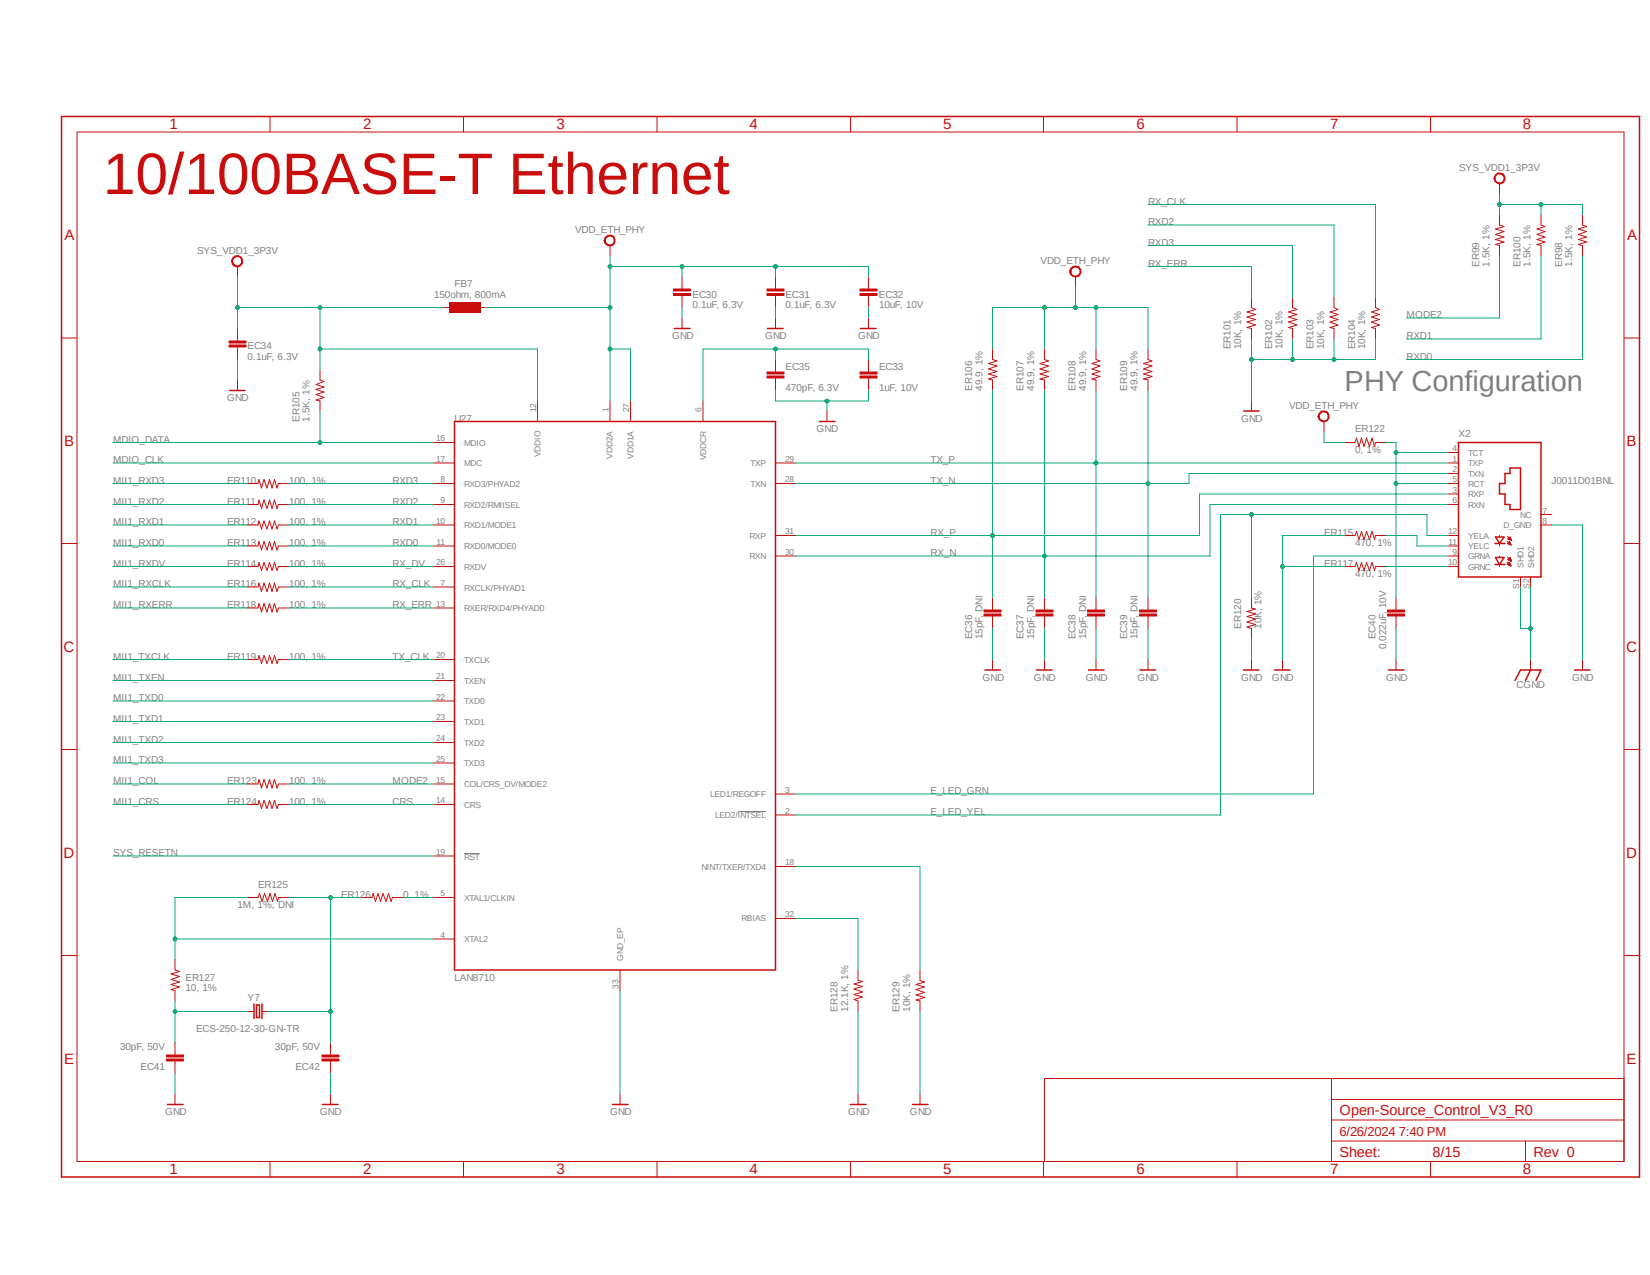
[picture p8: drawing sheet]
<svg xmlns="http://www.w3.org/2000/svg" width="279mm" height="216mm" viewBox="0 0 279 216" stroke-linecap="round" stroke-linejoin="round" font-family="sans-serif">
<path d="M63.5 8.4l164.9 207.5M224.3 8.4l-164.8 207.5" fill="none" stroke="#fff" stroke-width=".17"/>
<path d="M125 137.4h4.7M78.6 144.5h2.6" fill="none" stroke="#808080" stroke-width=".17"/>
<g fill="none" stroke="#c90d0c" stroke-width=".17">
<path d="M45.7 19.7v2.7M78.5 19.7v2.7M111.3 19.7v2.7M144 19.7v2.7M176.7 19.7v2.7M209.5 19.7v2.7M242.2 19.7v2.7M13 22.4h262v174.3h-262zM10.4 57.2h2.6M275 57.2h2.6M73.5 74.9h3.5M73.5 78.4h3.5"/>
<path d="M91 67.9v3.5M103.3 67.9v3.5M106.8 67.9v3.5M119 67.9v3.5M131.3 78.4h3.5M10.4 92h2.6M73.5 81.9h3.5M73.5 85.4h3.5M73.5 88.9h3.5M73.5 92.5h3.5M73.5 95.9h3.5M73.5 99.4h3.5"/>
<path d="M131.3 81.9h3.5M131.3 90.7h3.5M131.3 94.1h3.5M275 92h2.6M73.5 103h3.5M73.5 111.7h3.5M73.5 115.2h3.5M73.5 118.7h3.5M10.4 126.9h2.6M73.5 122.2h3.5M73.5 125.7h3.5M73.5 129.2h3.5"/>
<path d="M73.5 132.8h3.5M73.5 136.2h3.5M131.3 134.5h3.5M131.3 138h3.5M275 126.9h2.6M73.5 144.9h3.5M73.5 152h3.5M73.5 159h3.5M131.3 146.7h3.5M131.3 155.5h3.5M10.4 161.8h2.6M105 164.3v3.4"/>
<path d="M275 161.8h2.6M45.7 196.7v2.6M78.5 196.7v2.6M111.3 196.7v2.6M144 196.7v2.6M176.7 196.7v2.6M209.5 196.7v2.6M225.5 193.2h49.5M225.5 182.6v14.1M225.5 189.7h49.5M225.5 186.2h49.5M242.2 196.7v2.6"/>
<path d="M258.3 193.2v3.5M275 182.6h-98.1v14.1"/>
</g>
<path d="M10.4 19.7h267.2v179.6h-267.2zM77 71.4h54.3v92.9h-54.3z" fill="none" stroke="#c90d0c" stroke-width=".25"/>
<path d="M39.4 43.7l.4-.4h.5l.5 .2 .3 .4v.6l-.3 .5-.5 .2-.5-.1-.4-.3-.2-.6h.2a.86 .86 0 0 1 1.3-.6 .83 .83 0 0 1 .1 1 .83 .83 0 0 1-.9 .4l-.4-.4-.1-.4h-.2z" fill-rule="evenodd" fill="#c90d0c"/>
<path d="M38.8 57.7h2.9v.4h-2.9zM38.8 58.4h2.9v.4h-2.9zM39.4 43.7l.4-.4h.5l.5 .2 .3 .4v.6l-.3 .5-.5 .2-.5-.1-.4-.3-.2-.6h.2a.86 .86 0 0 1 1.3-.6 .83 .83 0 0 1 .1 1 .83 .83 0 0 1-.9 .4l-.4-.4-.1-.4h-.2zM40.2 45.1v1.7M40.2 55.6v2.1M40.2 58.8v2.1M40.2 64.3v1.8M54.2 62.7v1.6l.7 .3-1.4 .5 1.4 .4-1.4 .5 1.4 .4-1.4 .4 1.4 .5-1.4 .4 .7 .2v1.7" fill="none" stroke="#c90d0c" stroke-width=".17"/>
<path d="M38.8 57.9h2.9M38.8 58.6h2.9" fill="none" stroke="#c90d0c" stroke-width=".34"/>
<path d="M38.9 66.1h2.6" fill="none" stroke="#c90d0c" stroke-width=".25"/>
<path d="M76.1 51.2h5.3v1.7h-5.3z" fill-rule="evenodd" fill="#c90d0c"/>
<path d="M75.2 52.1h1.8M76.1 51.2h5.3v1.7h-5.3zM80.5 52.1h1.7" fill="none" stroke="#c90d0c" stroke-width=".17"/>
<path d="M102.4 40.2a.94 .94 0 0 1 1.2-.3 .94 .94 0 0 1 .5 1.1 .95 .95 0 0 1-1 .7 .95 .95 0 0 1-.8-1h.1a.8 .8 0 0 1 .7-.7 .8 .8 0 0 1 .9 .5v.5a.76 .76 0 0 1-.7 .5 .76 .76 0 0 1-.7-.4l-.2-.4h-.1z" fill-rule="evenodd" fill="#c90d0c"/>
<g fill="none" stroke="#c90d0c" stroke-width=".17">
<path d="M102.4 40.2a.94 .94 0 0 1 1.2-.3 .94 .94 0 0 1 .5 1.1 .95 .95 0 0 1-1 .7 .95 .95 0 0 1-.8-1h.1a.8 .8 0 0 1 .7-.7 .8 .8 0 0 1 .9 .5v.5a.76 .76 0 0 1-.7 .5 .76 .76 0 0 1-.7-.4l-.2-.4h-.1zM103.3 41.6v1.7M168.1 59.1v1.8l.7 .2-1.4 .5 1.4 .4-1.4 .5 1.4 .4-1.4 .4 1.4 .5-1.4 .4 .7 .1v1.8M176.9 59.1v1.8l.6 .2-1.4 .5 1.4 .4-1.4 .5 1.4 .4-1.4 .4 1.4 .5-1.4 .4 .8 .1v1.8M185.6 59.1v1.8l.7 .2-1.4 .5 1.4 .4-1.4 .5 1.4 .4-1.4 .4 1.4 .5-1.4 .4 .7 .1v1.8M194.4 59.1v1.8l.7 .2-1.5 .5 1.5 .4-1.5 .5 1.5 .4-1.5 .4 1.5 .5-1.5 .4 .8 .1v1.8M129.9 63h2.9v.3h-2.9zM129.9 63.7h2.9v.3h-2.9zM131.3 60.9v2.1M131.3 64v2.1M41.9 81.9h1.8l.2-.7 .4 1.4 .4-1.4 .5 1.4 .4-1.4 .5 1.4 .4-1.4 .4 1.4 .3-.7h1.7M41.9 85.4h1.8l.2-.7 .4 1.4 .4-1.4 .5 1.4 .4-1.4 .5 1.4 .4-1.4 .4 1.4 .3-.7h1.7"/>
<path d="M41.9 88.9h1.8l.2-.7 .4 1.4 .4-1.4 .5 1.4 .4-1.4 .5 1.4 .4-1.4 .4 1.4 .3-.7h1.7M41.9 92.5h1.8l.2-.8 .4 1.4 .4-1.4 .5 1.4 .4-1.4 .5 1.4 .4-1.4 .4 1.4 .3-.6h1.7M41.9 95.9h1.8l.2-.7 .4 1.4 .4-1.4 .5 1.4 .4-1.4 .5 1.4 .4-1.4 .4 1.4 .3-.7h1.7M41.9 99.4h1.8l.2-.7 .4 1.5 .4-1.5 .5 1.5 .4-1.5 .5 1.5 .4-1.5 .4 1.5 .3-.8h1.7M41.9 103h1.8l.2-.8 .4 1.4 .4-1.4 .5 1.4 .4-1.4 .5 1.4 .4-1.4 .4 1.4 .3-.6h1.7M41.9 111.7h1.8l.2-.7 .4 1.4 .4-1.4 .5 1.4 .4-1.4 .5 1.4 .4-1.4 .4 1.4 .3-.7h1.7M166.6 103.3h2.9v.3h-2.9zM166.6 104h2.9v.3h-2.9zM168.1 101.2v2.1M168.1 104.3v2.1M168.1 111.7v1.8M175.4 103.3h2.9v.3h-2.9z"/>
<path d="M175.4 104h2.9v.3h-2.9zM176.9 101.2v2.1M176.9 104.3v2.1M176.9 111.7v1.8M184.1 103.3h2.9v.3h-2.9zM184.1 104h2.9v.3h-2.9zM185.6 101.2v2.1M185.6 104.3v2.1M185.6 111.7v1.8M193 103.3h2.8v.3h-2.8zM193 104h2.8v.3h-2.8zM194.4 101.2v2.1"/>
<path d="M194.4 104.3v2.1M194.4 111.7v1.8M41.9 136.2h1.8l.2-.6 .4 1.3 .4-1.3 .5 1.3 .4-1.3 .5 1.3 .4-1.3 .4 1.3 .3-.7h1.7M41.9 132.8h1.8l.2-.8 .4 1.4 .4-1.4 .5 1.4 .4-1.4 .5 1.4 .4-1.4 .4 1.4 .3-.6h1.7M41.9 152h1.8l.2-.7 .5 1.4 .4-1.4 .5 1.4 .4-1.4 .4 1.4 .5-1.4 .4 1.4 .2-.7h1.7M61.2 152h1.8l.2-.7 .4 1.4 .4-1.4 .4 1.4 .5-1.4 .5 1.4 .4-1.4 .4 1.4 .3-.7h1.7M28.2 178.6h2.9v.4h-2.9zM28.2 179.3h2.9v.4h-2.9zM29.6 162.5v1.8l.8 .2-1.4 .4 1.4 .5-1.4 .5 1.4 .4-1.4 .4 1.4 .4-1.4 .5 .6 .1v1.8M29.6 176.5v2.1M29.6 179.7v2.1M41.9 171.3h1.1"/>
<path d="M44.4 171.3h1.1M54.5 178.6h2.9v.4h-2.9zM54.5 179.3h2.9v.4h-2.9zM56 176.5v2.1M56 179.7v2.1M145.3 164.3v1.7l.7 .2-1.4 .4 1.4 .4-1.4 .5 1.4 .5-1.4 .4 1.4 .4-1.4 .4 .7 .3v1.8M155.8 164.3v1.7l.7 .3-1.4 .4 1.4 .4-1.4 .5 1.4 .5-1.4 .4 1.4 .4-1.4 .4 .7 .2v1.8M29.6 185.3v1.7M56 185.3v1.7M105 185.3v1.7M145.3 185.3v1.7M155.8 185.3v1.7"/>
</g>
<path d="M166.8 113.5h2.6M175.5 113.5h2.6M184.3 113.5h2.6M193 113.5h2.7M43 170v2.5M43.4 170.2h.5v2.1h-.5zM44.4 170v2.5M28.4 187h2.6M54.6 187h2.6M103.7 187h2.6M144 187h2.6M154.5 187h2.6" fill="none" stroke="#c90d0c" stroke-width=".25"/>
<g fill="none" stroke="#c90d0c" stroke-width=".34">
<path d="M129.9 63.2h2.9M129.9 63.8h2.9M166.6 103.5h2.9M166.6 104.1h2.9M175.4 103.5h2.9M175.4 104.1h2.9M184.1 103.5h2.9M184.1 104.1h2.9M193 103.5h2.8M193 104.1h2.8M28.2 178.8h2.9M28.2 179.5h2.9"/>
<path d="M54.5 178.8h2.9M54.5 179.5h2.9"/>
</g>
<path d="M181.3 45.5l.4-.4 .5-.1 .5 .2 .3 .5v.5l-.3 .5a1.03 1.03 0 0 1-1.6-.7h.3a.79 .79 0 0 1 .6-.8 .79 .79 0 0 1 .9 .5 .85 .85 0 0 1-1.1 1l-.4-.3v-.4h-.3z" fill-rule="evenodd" fill="#c90d0c"/>
<g fill="none" stroke="#c90d0c" stroke-width=".17">
<path d="M114 48.9h2.9v.4h-2.9zM114 49.7h2.9v.3h-2.9zM115.5 46.8v2.1M115.5 50v2.1M115.5 53.8v1.8M129.9 48.9h2.9v.4h-2.9zM129.9 49.7h2.9v.3h-2.9zM131.3 46.8v2.1M131.3 50v2.1M131.3 53.8v1.8M145.6 48.9h2.9v.4h-2.9zM145.6 49.7h2.9v.3h-2.9z"/>
<path d="M147.1 46.8v2.1M147.1 50v2.1M147.1 53.8v1.8M181.3 45.5l.4-.4 .5-.1 .5 .2 .3 .5v.5l-.3 .5a1.03 1.03 0 0 1-1.6-.7h.3a.79 .79 0 0 1 .6-.8 .79 .79 0 0 1 .9 .5 .85 .85 0 0 1-1.1 1l-.4-.3v-.4h-.3zM182.1 46.8v1.8M140 69.6v1.8M145.6 63h2.9v.3h-2.9zM145.6 63.7h2.9v.3h-2.9zM147.1 60.9v2.1M147.1 64v2.1M245.2 78.4h1.8M245.2 76.6h1.8"/>
<path d="M227.7 90.7h1.7l.3-.7 .4 1.4 .4-1.4 .5 1.4 .4-1.4 .5 1.4 .4-1.4 .4 1.4 .2-.7h1.8M227.7 95.9h1.7l.3-.7 .4 1.4 .4-1.4 .5 1.4 .4-1.4 .5 1.4 .4-1.4 .4 1.4 .2-.7h1.8M245.2 83.7h1.8M245.2 85.4h1.8M245.2 81.9h1.8M245.2 80.2h1.8M245.2 92.5h1.8M245.2 90.7h1.8M245.2 95.9h1.8M245.2 94.1h1.8M253.9 90.7v.1M253.9 92.1v.4"/>
<path d="M253.9 94.1v.2M253.9 95.7v.2M255.2 91.6l.7 .7M255.2 95.2l.7 .6M255.3 90.8l.6 .7M255.3 94.3l.6 .8M255.3 92l.3-.3 .3 .6M255.3 92l.6 .3M255.3 92h.5M255.3 95.6l.6 .2M255.3 95.6h.5M255.3 95.5h.5"/>
<path d="M255.4 91.3l.5 .2M255.4 91.3h.5M255.4 91.2h.5M255.4 92.1h.4M255.4 91.9h.3M255.4 94.7l.3-.3 .2 .7M255.4 94.7l.5 .4M255.4 94.8h.5M255.4 94.7h.5M255.4 95.4h.3M255.4 91.4h.5M255.4 94.7h.4"/>
<path d="M255.4 95.7h.4M255.4 95.3h.3M255.5 91.1h.3M255.5 92.2h.4M255.5 91.8l.2 .1h-.3M255.5 94.6h.3M255.5 95.2h.1M255.6 91h.1M255.6 94.9h.3M255.6 94.5h.1M255.6 95.2l.3 .6M255.6 95.2l-.3 .4"/>
<path d="M255.7 90.9l.2 .6M255.7 90.9l-.3 .4M255.7 91.4h.2M255.7 90.9l.1 .1M255.7 95.8h.2M255.8 92.3h.1M255.8 95h.1M255.9 91.5h.1M257.5 97.7v1.7M259.2 97.7v1.7M260.9 87.1h1.8M260.9 88.9h1.8"/>
<path d="M211.9 101.2v1.8l.7 .1-1.4 .4 1.4 .5-1.4 .4 1.4 .4-1.4 .5 1.4 .4-1.4 .5 .7 .2v1.8M211.9 111.7v1.8M217.2 111.7v1.8M236.4 111.7v1.8"/>
</g>
<g fill="none" stroke="#c90d0c" stroke-width=".25">
<path d="M114.2 55.6h2.6M130 55.6h2.6M145.7 55.6h2.6M138.8 71.4h2.6M247 74.9h13.9v22.8h-13.9zM255.7 79.2h1.8v7.1h-1.8v-.9h-.9v-1.7h-.9v-1.8h.9v-1.7h.9zM253.2 92h1.6M253.2 95.6h1.6M253.2 90.9h1.5l-.8 1.1zM253.2 94.4h1.5l-.8 1.2zM210.6 113.5h2.6M215.8 113.5h2.6"/>
<path d="M235.1 113.5h2.6"/>
</g>
<path d="M114 49.1h2.9M114 49.9h2.9M129.9 49.1h2.9M129.9 49.9h2.9M145.6 49.1h2.9M145.6 49.9h2.9M145.6 63.2h2.9M145.6 63.8h2.9" fill="none" stroke="#c90d0c" stroke-width=".34"/>
<path d="M223.4 70l.4-.4h.5a.94 .94 0 0 1 .7 .6 .94 .94 0 0 1-.2 1 .97 .97 0 0 1-1 .2 .97 .97 0 0 1-.6-.9h.2l.1-.4 .4-.3h.4a.8 .8 0 0 1 .6 .8 .8 .8 0 0 1-.8 .7 .8 .8 0 0 1-.7-.8h-.2z" fill-rule="evenodd" fill="#c90d0c"/>
<path d="M211.9 50.4v1.7l.7 .3-1.4 .4 1.4 .5-1.4 .4 1.4 .4-1.4 .4 1.4 .5-1.4 .5 .7 .1v1.8M218.9 50.4v1.7l.7 .3-1.4 .4 1.4 .5-1.4 .4 1.4 .4-1.4 .4 1.4 .5-1.4 .5 .7 .1v1.8M225.9 50.4v1.7l.7 .3-1.4 .4 1.4 .5-1.4 .4 1.4 .4-1.4 .4 1.4 .5-1.4 .5 .7 .1v1.8M211.9 67.9v1.7M223.4 70l.4-.4h.5a.94 .94 0 0 1 .7 .6 .94 .94 0 0 1-.2 1 .97 .97 0 0 1-1 .2 .97 .97 0 0 1-.6-.9h.2l.1-.4 .4-.3h.4a.8 .8 0 0 1 .6 .8 .8 .8 0 0 1-.8 .7 .8 .8 0 0 1-.7-.8h-.2zM224.2 71.4v1.8M234.9 103.3h2.9v.3h-2.9zM234.9 104h2.9v.3h-2.9zM236.4 101.2v2.1M236.4 104.3v2.1M259.2 111.7v1.8M268 111.7v1.8" fill="none" stroke="#c90d0c" stroke-width=".17"/>
<path d="M210.6 69.6h2.6M256.5 115.2l1-1.7h3.4l-.8 1.7M259.2 113.5l-.9 1.7M266.6 113.5h2.6" fill="none" stroke="#c90d0c" stroke-width=".25"/>
<path d="M234.9 103.5h2.9M234.9 104.1h2.9" fill="none" stroke="#c90d0c" stroke-width=".34"/>
<path d="M253.2 29.7l.4-.4h.5a.94 .94 0 0 1 .7 .6 .94 .94 0 0 1-.2 1 .97 .97 0 0 1-1 .2 .97 .97 0 0 1-.6-.9h.2v-.4l.4-.3h.5l.3 .1 .3 .4v.4l-.3 .4-.3 .2-.5-.1-.4-.3v-.4h-.2z" fill-rule="evenodd" fill="#c90d0c"/>
<path d="M253.2 29.7l.4-.4h.5a.94 .94 0 0 1 .7 .6 .94 .94 0 0 1-.2 1 .97 .97 0 0 1-1 .2 .97 .97 0 0 1-.6-.9h.2v-.4l.4-.3h.5l.3 .1 .3 .4v.4l-.3 .4-.3 .2-.5-.1-.4-.3v-.4h-.2zM253.9 31.1v1.8M253.9 36.3v1.8l.8 .3-1.5 .4 1.5 .4-1.5 .5 1.5 .4-1.5 .5 1.5 .4-1.5 .4 .7 .2v1.7M260.9 36.3v1.8l.7 .3-1.3 .4 1.3 .4-1.3 .5 1.3 .4-1.3 .5 1.3 .4-1.3 .4 .6 .2v1.7M268 36.3v1.8l.6 .3-1.3 .4 1.3 .4-1.3 .5 1.3 .4-1.3 .5 1.3 .4-1.3 .4 .7 .2v1.7M232.9 50.4v1.7l.7 .3-1.4 .4 1.4 .5-1.4 .4 1.4 .4-1.4 .4 1.4 .5-1.4 .5 .7 .1v1.8M227.7 74.9h1.7l.3-.7 .4 1.4 .4-1.4 .5 1.4 .4-1.4 .5 1.4 .4-1.4 .4 1.4 .2-.7h1.8" fill="none" stroke="#c90d0c" stroke-width=".17"/>
<path d="M40.2 60.9v3.4M131.3 66.1v1.8h15.8v-1.8M140 67.9v1.7M168.1 106.4v5.3M176.9 106.4v5.3M185.6 106.4v5.3M194.4 106.4v5.3M105 167.7v17.6M145.3 171.3v14M155.8 171.3v14M29.6 181.8v3.5M56 181.8v3.5" fill="none" stroke="#0dab76" stroke-width=".17"/>
<circle cx="140" cy="67.9" r=".33" fill="#0dab76"/>
<g fill="none" stroke="#0dab76" stroke-width=".17">
<path d="M115.5 52.1v1.7M131.3 52.1v1.7M147.1 52.1v1.7M217.2 95.9h10.5M227.7 90.7h-10.5v21M211.9 108.2v3.5"/>
<circle cx="140" cy="67.9" r=".33"/>
</g>
<circle cx="217.2" cy="95.9" r=".33" fill="#0dab76"/>
<g fill="none" stroke="#0dab76" stroke-width=".17">
<path d="M211.9 57.4v10.5M232.9 57.4v3.5h-7M262.7 88.9h5.3v22.8M236.4 106.4v5.3"/>
<circle cx="217.2" cy="95.9" r=".33"/>
</g>
<circle cx="211.9" cy="60.9" r=".33" fill="#0dab76"/>
<g fill="none" stroke="#0dab76" stroke-width=".17">
<path d="M218.9 57.4v3.5M211.9 60.9h14"/>
<circle cx="211.9" cy="60.9" r=".33"/>
</g>
<circle cx="218.9" cy="60.9" r=".33" fill="#0dab76"/>
<g fill="none" stroke="#0dab76" stroke-width=".17">
<path d="M225.9 57.4v3.5"/>
<circle cx="218.9" cy="60.9" r=".33"/>
</g>
<circle cx="225.9" cy="60.9" r=".33" fill="#0dab76"/>
<g fill="none" stroke="#0dab76" stroke-width=".17">
<path d="M19.1 78.4h54.4M19.1 74.9h54.4M54.2 69.6v5.3M19.1 99.4h22.8M19.1 92.5h22.8M19.1 88.9h22.8M19.1 85.4h22.8M19.1 81.9h22.8M19.1 95.9h22.8M19.1 111.7h22.8M19.1 118.7h54.4M19.1 122.2h54.4"/>
<path d="M19.1 125.7h54.4M19.1 129.2h54.4M19.1 144.9h54.4"/>
<circle cx="225.9" cy="60.9" r=".33"/>
</g>
<circle cx="54.2" cy="74.9" r=".33" fill="#0dab76"/>
<g fill="none" stroke="#0dab76" stroke-width=".17">
<path d="M257.5 99.4v7h1.7M259.2 99.4v12.3"/>
<circle cx="54.2" cy="74.9" r=".33"/>
</g>
<circle cx="259.2" cy="106.4" r=".33" fill="#0dab76"/>
<g fill="none" stroke="#0dab76" stroke-width=".17">
<path d="M194.4 38.1h31.5v12.3M194.4 34.6h38.5v15.8M82.2 52.1h21.1M103.3 43.3v24.6M194.4 41.6h24.5v8.8M260.9 43.3v14.1h-22.7M268 43.3v17.6h-29.8M48.9 95.9h24.6M48.9 81.9h24.6M48.9 85.4h24.6M48.9 99.4h24.6M48.9 88.9h24.6"/>
<path d="M48.9 92.5h24.6M19.1 115.2h54.4M48.9 111.7h24.6M19.1 132.8h22.8"/>
<circle cx="259.2" cy="106.4" r=".33"/>
</g>
<circle cx="103.3" cy="52.1" r=".33" fill="#0dab76"/>
<g fill="none" stroke="#0dab76" stroke-width=".17">
<path d="M103.3 59.1h3.5v8.8"/>
<circle cx="103.3" cy="52.1" r=".33"/>
</g>
<circle cx="103.3" cy="59.1" r=".33" fill="#0dab76"/>
<g fill="none" stroke="#0dab76" stroke-width=".17">
<path d="M131.3 45.1h15.8"/>
<circle cx="103.3" cy="59.1" r=".33"/>
</g>
<circle cx="103.3" cy="45.1" r=".33" fill="#0dab76"/>
<g fill="none" stroke="#0dab76" stroke-width=".17">
<path d="M103.3 45.1h28v1.7"/>
<circle cx="103.3" cy="45.1" r=".33"/>
</g>
<circle cx="131.3" cy="45.1" r=".33" fill="#0dab76"/>
<g fill="none" stroke="#0dab76" stroke-width=".17">
<path d="M115.5 45.1v1.7"/>
<circle cx="131.3" cy="45.1" r=".33"/>
</g>
<circle cx="115.5" cy="45.1" r=".33" fill="#0dab76"/>
<g fill="none" stroke="#0dab76" stroke-width=".17">
<path d="M147.1 45.1v1.7M168.1 59.1v-7h26.3v7M185.6 52.1v7"/>
<circle cx="115.5" cy="45.1" r=".33"/>
</g>
<circle cx="185.6" cy="52.1" r=".33" fill="#0dab76"/>
<g fill="none" stroke="#0dab76" stroke-width=".17">
<path d="M176.9 52.1v7"/>
<circle cx="185.6" cy="52.1" r=".33"/>
</g>
<circle cx="176.9" cy="52.1" r=".33" fill="#0dab76"/>
<g fill="none" stroke="#0dab76" stroke-width=".17">
<path d="M182.1 48.6v3.5"/>
<circle cx="176.9" cy="52.1" r=".33"/>
</g>
<circle cx="182.1" cy="52.1" r=".33" fill="#0dab76"/>
<g fill="none" stroke="#0dab76" stroke-width=".17">
<path d="M40.2 46.8v8.8M40.2 52.1h14v10.6M224.2 73.2v1.7h3.5"/>
<circle cx="182.1" cy="52.1" r=".33"/>
</g>
<circle cx="40.2" cy="52.1" r=".33" fill="#0dab76"/>
<g fill="none" stroke="#0dab76" stroke-width=".17">
<path d="M54.2 59.1h36.8v8.8"/>
<circle cx="40.2" cy="52.1" r=".33"/>
</g>
<circle cx="54.2" cy="59.1" r=".33" fill="#0dab76"/>
<g fill="none" stroke="#0dab76" stroke-width=".17">
<path d="M54.2 52.1h21"/>
<circle cx="54.2" cy="59.1" r=".33"/>
</g>
<circle cx="54.2" cy="52.1" r=".33" fill="#0dab76"/>
<g fill="none" stroke="#0dab76" stroke-width=".17">
<path d="M253.9 32.9v3.4M253.9 34.6h7v1.7"/>
<circle cx="54.2" cy="52.1" r=".33"/>
</g>
<circle cx="253.9" cy="34.6" r=".33" fill="#0dab76"/>
<g fill="none" stroke="#0dab76" stroke-width=".17">
<path d="M260.9 34.6h7.1v1.7"/>
<circle cx="253.9" cy="34.6" r=".33"/>
</g>
<circle cx="260.9" cy="34.6" r=".33" fill="#0dab76"/>
<g fill="none" stroke="#0dab76" stroke-width=".17">
<path d="M194.4 45.1h17.5v5.3M253.9 43.3v10.5h-15.7M19.1 103h22.8M48.9 103h24.6M48.9 132.8h24.6M48.9 136.2h24.6M48.9 152h12.3M68.2 152h5.3"/>
<circle cx="260.9" cy="34.6" r=".33"/>
</g>
<circle cx="56" cy="152" r=".33" fill="#0dab76"/>
<g fill="none" stroke="#0dab76" stroke-width=".17">
<path d="M56 152v24.5M45.5 171.3h10.5"/>
<circle cx="56" cy="152" r=".33"/>
</g>
<circle cx="56" cy="171.3" r=".33" fill="#0dab76"/>
<g fill="none" stroke="#0dab76" stroke-width=".17">
<path d="M29.6 169.5v7M29.6 171.3h12.3"/>
<circle cx="56" cy="171.3" r=".33"/>
</g>
<circle cx="29.6" cy="171.3" r=".33" fill="#0dab76"/>
<g fill="none" stroke="#0dab76" stroke-width=".17">
<path d="M29.6 159h43.9M41.9 152h-12.3v10.5"/>
<circle cx="29.6" cy="171.3" r=".33"/>
</g>
<circle cx="29.6" cy="159" r=".33" fill="#0dab76"/>
<g fill="none" stroke="#0dab76" stroke-width=".17">
<path d="M168.1 66.1v35.1M134.8 90.7h33.3M134.8 155.5h10.5v8.8M134.8 146.7h21v17.6"/>
<circle cx="29.6" cy="159" r=".33"/>
</g>
<circle cx="168.1" cy="90.7" r=".33" fill="#0dab76"/>
<g fill="none" stroke="#0dab76" stroke-width=".17">
<path d="M176.9 66.1v35.1M134.8 94.1h42.1M245.2 83.7h-42.1v7h-35"/>
<circle cx="168.1" cy="90.7" r=".33"/>
</g>
<circle cx="176.9" cy="94.1" r=".33" fill="#0dab76"/>
<g fill="none" stroke="#0dab76" stroke-width=".17">
<path d="M134.8 78.4h50.8M185.6 66.1v35.1M245.2 85.4h-40.3v8.7h-28"/>
<circle cx="176.9" cy="94.1" r=".33"/>
</g>
<circle cx="185.6" cy="78.4" r=".33" fill="#0dab76"/>
<g fill="none" stroke="#0dab76" stroke-width=".17">
<path d="M185.6 78.4h59.6M194.4 66.1v35.1M134.8 81.9h59.6"/>
<circle cx="185.6" cy="78.4" r=".33"/>
</g>
<circle cx="194.4" cy="81.9" r=".33" fill="#0dab76"/>
<g fill="none" stroke="#0dab76" stroke-width=".17">
<path d="M211.9 87.1v14.1M241.6 90.7v-3.6h-34.9v50.9h-71.9M245.2 80.2h-43.9v1.7h-6.9"/>
<circle cx="194.4" cy="81.9" r=".33"/>
</g>
<circle cx="211.9" cy="87.1" r=".33" fill="#0dab76"/>
<g fill="none" stroke="#0dab76" stroke-width=".17">
<path d="M131.3 59.1v1.8M147.1 60.9v-1.8h-28.1v8.8M241.6 90.7h3.6M245.2 94.1h-22.8v40.4h-87.6"/>
<circle cx="211.9" cy="87.1" r=".33"/>
</g>
<circle cx="131.3" cy="59.1" r=".33" fill="#0dab76"/>
<g fill="none" stroke="#0dab76" stroke-width=".17">
<path d="M234.7 74.9h1.7v26.3M236.4 76.6h8.8M234.7 90.7h5.2v1.8h5.3"/>
<circle cx="131.3" cy="59.1" r=".33"/>
</g>
<circle cx="236.4" cy="76.6" r=".33" fill="#0dab76"/>
<g fill="none" stroke="#0dab76" stroke-width=".17">
<path d="M236.4 81.9h8.8"/>
<circle cx="236.4" cy="76.6" r=".33"/>
</g>
<circle cx="236.4" cy="81.9" r=".33" fill="#0dab76"/>
<g fill="none" stroke="#0dab76" stroke-width=".17">
<path d="M234.7 95.9h10.5M19.1 136.2h22.8"/>
<circle cx="236.4" cy="81.9" r=".33"/>
</g>
<text font-size="9.9" fill="#c90d0c" x="17.4" y="32.9">10/100BASE-T Ethernet</text>
<text font-size="4.9" fill="#808080" x="227.7" y="66.1">PHY Configuration</text>
<g font-size="2.5" fill="#c90d0c">
<text x="28.7" y="21.8">1</text>
<text x="61.5" y="21.8">2</text>
<text x="94.2" y="21.8">3</text>
<text x="126.9" y="21.8">4</text>
<text x="159.7" y="21.8">5</text>
<text x="192.4" y="21.8">6</text>
<text x="225.2" y="21.8">7</text>
<text x="257.9" y="21.8">8</text>
<text x="10.9" y="40.6">A</text>
<text x="275.5" y="40.6">A</text>
<text x="10.8" y="75.4">B</text>
<text x="275.4" y="75.4">B</text>
<text x="10.8" y="110.3">C</text>
<text x="275.3" y="110.3">C</text>
<text x="10.8" y="145.2">D</text>
<text x="275.3" y="145.2">D</text>
<text x="10.8" y="180.1">E</text>
<text x="275.4" y="180.1">E</text>
<text x="226.8" y="188.8">Open-Source_Control_V3_R0</text>
<text x="226.8" y="195.8">Sheet:</text>
<text x="242.6" y="195.8">8/15</text>
<text x="259.7" y="195.8">Rev 0</text>
<text x="28.7" y="198.8">1</text>
<text x="61.5" y="198.8">2</text>
<text x="94.2" y="198.8">3</text>
<text x="126.9" y="198.8">4</text>
<text x="159.7" y="198.8">5</text>
<text x="192.4" y="198.8">6</text>
<text x="225.2" y="198.8">7</text>
<text x="257.9" y="198.8">8</text>
</g>
<text font-size="2.2" fill="#c90d0c" x="226.8" y="192.3">6/26/2024 7:40 PM</text>
<g font-size="1.7" fill="#808080">
<text x="247.1" y="28.9">SYS_VDD1_3P3V</text>
<text x="194.4" y="34.6">RX_CLK</text>
<text x="97.4" y="39.4">VDD_ETH_PHY</text>
<text x="194.4" y="41.6">RXD3</text>
<text x="194.4" y="38.1">RXD2</text>
<text x="33.4" y="42.9">SYS_VDD1_3P3V</text>
<text x="176.2" y="44.6">VDD_ETH_PHY</text>
<text x="194.4" y="45.1">RX_ERR</text>
<text x="250.4" y="45.1" transform="rotate(-90 250.4 45.1)">ER99</text>
<text x="252.2" y="45.1" transform="rotate(-90 252.2 45.1)">1.5K, 1%</text>
<text x="257.5" y="45.1" transform="rotate(-90 257.5 45.1)">ER100</text>
<text x="259.2" y="45.1" transform="rotate(-90 259.2 45.1)">1.5K, 1%</text>
<text x="264.5" y="45.1" transform="rotate(-90 264.5 45.1)">ER98</text>
<text x="266.2" y="45.1" transform="rotate(-90 266.2 45.1)">1.5K, 1%</text>
<text x="73.5" y="50.4">150ohm, 800mA</text>
<text x="77" y="48.6">FB7</text>
<text x="117.3" y="52.2">0.1uF, 6.3V</text>
<text x="117.3" y="50.4">EC30</text>
<text x="133" y="50.4">EC31</text>
<text x="133" y="52.2">0.1uF, 6.3V</text>
<text x="148.8" y="50.4">EC32</text>
<text x="148.8" y="52.2">10uF, 10V</text>
<text x="238.2" y="53.8">MODE2</text>
<text x="41.9" y="59.1">EC34</text>
<text x="113.8" y="57.4">GND</text>
<text x="129.5" y="57.4">GND</text>
<text x="145.3" y="57.4">GND</text>
<text x="208.4" y="59.1" transform="rotate(-90 208.4 59.1)">ER101</text>
<text x="210.1" y="59.1" transform="rotate(-90 210.1 59.1)">10K, 1%</text>
<text x="215.4" y="59.1" transform="rotate(-90 215.4 59.1)">ER102</text>
<text x="217.2" y="59.1" transform="rotate(-90 217.2 59.1)">10K, 1%</text>
<text x="222.4" y="59.1" transform="rotate(-90 222.4 59.1)">ER103</text>
<text x="224.2" y="59.1" transform="rotate(-90 224.2 59.1)">10K, 1%</text>
<text x="229.4" y="59.1" transform="rotate(-90 229.4 59.1)">ER104</text>
<text x="231.1" y="59.1" transform="rotate(-90 231.1 59.1)">10K, 1%</text>
<text x="238.2" y="57.4">RXD1</text>
<text x="41.9" y="60.9">0.1uF, 6.3V</text>
<text x="133" y="62.7">EC35</text>
<text x="148.8" y="62.7">EC33</text>
<text x="238.2" y="60.9">RXD0</text>
<text x="38.4" y="67.9">GND</text>
<text x="50.7" y="71.4" transform="rotate(-90 50.7 71.4)">ER105</text>
<text x="52.4" y="71.4" transform="rotate(-90 52.4 71.4)">1.5K, 1%</text>
<text x="77" y="71.4">U27</text>
<text x="133" y="66.1">470pF, 6.3V</text>
<text x="148.8" y="66.1">1uF, 10V</text>
<text x="164.6" y="66.1" transform="rotate(-90 164.6 66.1)">ER106</text>
<text x="166.4" y="66.1" transform="rotate(-90 166.4 66.1)">49.9, 1%</text>
<text x="173.3" y="66.1" transform="rotate(-90 173.3 66.1)">ER107</text>
<text x="175.1" y="66.1" transform="rotate(-90 175.1 66.1)">49.9, 1%</text>
<text x="182.1" y="66.1" transform="rotate(-90 182.1 66.1)">ER108</text>
<text x="183.9" y="66.1" transform="rotate(-90 183.9 66.1)">49.9, 1%</text>
<text x="190.8" y="66.1" transform="rotate(-90 190.8 66.1)">ER109</text>
<text x="192.6" y="66.1" transform="rotate(-90 192.6 66.1)">49.9, 1%</text>
<text x="210.1" y="71.4">GND</text>
<text x="218.3" y="69.2">VDD_ETH_PHY</text>
<text x="19.1" y="74.9">MDIO_DATA</text>
<text x="138.3" y="73.2">GND</text>
<text x="229.4" y="76.6">0, 1%</text>
<text x="229.4" y="73.2">ER122</text>
<text x="247" y="74">X2</text>
<text x="19.1" y="81.9">MII1_RXD3</text>
<text x="19.1" y="78.4">MDIO_CLK</text>
<text x="38.4" y="81.9">ER110</text>
<text x="48.9" y="81.9">100, 1%</text>
<text x="66.5" y="81.9">RXD3</text>
<text x="157.6" y="78.4">TX_P</text>
<text x="157.6" y="81.9">TX_N</text>
<text x="262.7" y="81.9">J0011D01BNL</text>
<text x="19.1" y="88.9">MII1_RXD1</text>
<text x="19.1" y="85.4">MII1_RXD2</text>
<text x="38.4" y="85.4">ER111</text>
<text x="38.4" y="88.9">ER112</text>
<text x="48.9" y="85.4">100, 1%</text>
<text x="48.9" y="88.9">100, 1%</text>
<text x="66.5" y="85.4">RXD2</text>
<text x="66.5" y="88.9">RXD1</text>
<text x="19.1" y="92.5">MII1_RXD0</text>
<text x="19.1" y="95.9">MII1_RXDV</text>
<text x="38.4" y="92.5">ER113</text>
<text x="38.4" y="95.9">ER114</text>
<text x="48.9" y="92.5">100, 1%</text>
<text x="48.9" y="95.9">100, 1%</text>
<text x="66.5" y="95.9">RX_DV</text>
<text x="66.5" y="92.5">RXD0</text>
<text x="157.6" y="90.7">RX_P</text>
<text x="157.6" y="94.1">RX_N</text>
<text x="224.2" y="90.7">ER115</text>
<text x="224.2" y="95.9">ER117</text>
<text x="229.4" y="92.5">470, 1%</text>
<text x="19.1" y="99.4">MII1_RXCLK</text>
<text x="38.4" y="99.4">ER116</text>
<text x="48.9" y="99.4">100, 1%</text>
<text x="66.5" y="99.4">RX_CLK</text>
<text x="229.4" y="97.7">470, 1%</text>
<text x="19.1" y="103">MII1_RXERR</text>
<text x="38.4" y="103">ER118</text>
<text x="48.9" y="103">100, 1%</text>
<text x="66.5" y="103">RX_ERR</text>
<text x="210.1" y="106.4" transform="rotate(-90 210.1 106.4)">ER120</text>
<text x="213.6" y="106.4" transform="rotate(-90 213.6 106.4)">10K, 1%</text>
<text x="19.1" y="111.7">MII1_TXCLK</text>
<text x="38.4" y="111.7">ER119</text>
<text x="48.9" y="111.7">100, 1%</text>
<text x="66.5" y="111.7">TX_CLK</text>
<text x="164.6" y="108.2" transform="rotate(-90 164.6 108.2)">EC36</text>
<text x="166.4" y="108.2" transform="rotate(-90 166.4 108.2)">15pF, DNI</text>
<text x="173.3" y="108.2" transform="rotate(-90 173.3 108.2)">EC37</text>
<text x="175.1" y="108.2" transform="rotate(-90 175.1 108.2)">15pF, DNI</text>
<text x="182.1" y="108.2" transform="rotate(-90 182.1 108.2)">EC38</text>
<text x="183.9" y="108.2" transform="rotate(-90 183.9 108.2)">15pF, DNI</text>
<text x="190.8" y="108.2" transform="rotate(-90 190.8 108.2)">EC39</text>
<text x="192.6" y="108.2" transform="rotate(-90 192.6 108.2)">15pF, DNI</text>
<text x="232.9" y="108.2" transform="rotate(-90 232.9 108.2)">EC40</text>
<text x="234.7" y="109.9" transform="rotate(-90 234.7 109.9)">0.022uF, 10V</text>
<text x="19.1" y="118.7">MII1_TXD0</text>
<text x="19.1" y="115.2">MII1_TXEN</text>
<text x="166.4" y="115.2">GND</text>
<text x="175.1" y="115.2">GND</text>
<text x="183.9" y="115.2">GND</text>
<text x="192.6" y="115.2">GND</text>
<text x="210.1" y="115.2">GND</text>
<text x="215.4" y="115.2">GND</text>
<text x="234.7" y="115.2">GND</text>
<text x="256.8" y="116.5">CGND</text>
<text x="266.2" y="115.2">GND</text>
<text x="19.1" y="122.2">MII1_TXD1</text>
<text x="19.1" y="125.7">MII1_TXD2</text>
<text x="19.1" y="129.2">MII1_TXD3</text>
<text x="19.1" y="132.8">MII1_COL</text>
<text x="19.1" y="136.2">MII1_CRS</text>
<text x="38.4" y="136.2">ER124</text>
<text x="38.4" y="132.8">ER123</text>
<text x="48.9" y="136.2">100, 1%</text>
<text x="48.9" y="132.8">100, 1%</text>
<text x="66.5" y="132.8">MODE2</text>
<text x="66.5" y="136.2">CRS</text>
<text x="157.6" y="134.5">E_LED_GRN</text>
<text x="157.6" y="138">E_LED_YEL</text>
<text x="19.1" y="144.9">SYS_RESETN</text>
<text x="40.2" y="153.8">1M, 1%, DNI</text>
<text x="43.7" y="150.3">ER125</text>
<text x="57.7" y="152">ER126</text>
<text x="68.2" y="152">0, 1%</text>
<text x="31.4" y="167.7">10, 1%</text>
<text x="31.4" y="166">ER127</text>
<text x="77" y="166">LAN8710</text>
<text x="41.9" y="169.5">Y7</text>
<text x="141.8" y="171.3" transform="rotate(-90 141.8 171.3)">ER128</text>
<text x="143.6" y="171.3" transform="rotate(-90 143.6 171.3)">12.1K, 1%</text>
<text x="152.3" y="171.3" transform="rotate(-90 152.3 171.3)">ER129</text>
<text x="154.1" y="171.3" transform="rotate(-90 154.1 171.3)">10K, 1%</text>
<text x="20.3" y="177.7">30pF, 50V</text>
<text x="33.2" y="174.8">ECS-250-12-30-GN-TR</text>
<text x="46.6" y="177.7">30pF, 50V</text>
<text x="23.8" y="181.2">EC41</text>
<text x="50" y="181.2">EC42</text>
<text x="27.9" y="188.8">GND</text>
<text x="54.2" y="188.8">GND</text>
<text x="103.3" y="188.8">GND</text>
<text x="143.6" y="188.8">GND</text>
<text x="154.1" y="188.8">GND</text>
</g>
<g font-size="1.4" fill="#808080">
<text x="90.8" y="69.8" transform="rotate(-90 90.8 69.8)">12</text>
<text x="103" y="69.8" transform="rotate(-90 103 69.8)">1</text>
<text x="106.5" y="69.8" transform="rotate(-90 106.5 69.8)">27</text>
<text x="118.8" y="69.8" transform="rotate(-90 118.8 69.8)">6</text>
<text x="73.8" y="74.7">16</text>
<text x="78.6" y="75.4">MDIO</text>
<text x="91.5" y="77.4" transform="rotate(-90 91.5 77.4)">VDDIO</text>
<text x="103.7" y="77.6" transform="rotate(-90 103.7 77.6)">VDD2A</text>
<text x="107.3" y="77.6" transform="rotate(-90 107.3 77.6)">VDD1A</text>
<text x="119.5" y="77.9" transform="rotate(-90 119.5 77.9)">VDDCR</text>
<text x="246" y="76.4">4</text>
<text x="248.6" y="77.1">TCT</text>
<text x="73.8" y="78.1">17</text>
<text x="74.6" y="81.6">8</text>
<text x="78.6" y="78.9">MDC</text>
<text x="78.6" y="82.5">RXD3/PHYAD2</text>
<text x="127.1" y="78.9">TXP</text>
<text x="127.1" y="82.4">TXN</text>
<text x="132.9" y="78.1">29</text>
<text x="132.9" y="81.6">28</text>
<text x="246" y="83.4">3</text>
<text x="246" y="78.1">1</text>
<text x="246" y="81.6">5</text>
<text x="246" y="79.9">2</text>
<text x="248.6" y="78.9">TXP</text>
<text x="248.6" y="82.5">RCT</text>
<text x="248.6" y="80.7">TXN</text>
<text x="73.8" y="88.6">10</text>
<text x="74.6" y="85.2">9</text>
<text x="78.6" y="85.9">RXD2/RMIISEL</text>
<text x="78.6" y="89.4">RXD1/MODE1</text>
<text x="246" y="85.2">6</text>
<text x="248.6" y="84.2">RXP</text>
<text x="248.6" y="85.9">RXN</text>
<text x="254.6" y="89.4">D_GND</text>
<text x="257.4" y="87.6">NC</text>
<text x="261.2" y="87">7</text>
<text x="261.2" y="88.6">8</text>
<text x="73.8" y="95.7">26</text>
<text x="73.9" y="92.2">11</text>
<text x="78.6" y="93">RXD0/MODE0</text>
<text x="126.9" y="91.2">RXP</text>
<text x="126.9" y="94.7">RXN</text>
<text x="132.9" y="90.4">31</text>
<text x="132.9" y="93.9">30</text>
<text x="245.2" y="90.4">12</text>
<text x="245.2" y="95.7">10</text>
<text x="245.3" y="92.2">11</text>
<text x="246" y="93.9">9</text>
<text x="248.6" y="93">YELC</text>
<text x="248.6" y="91.2">YELA</text>
<text x="248.6" y="94.7">GRNA</text>
<text x="74.6" y="99.1">7</text>
<text x="78.6" y="96.4">RXDV</text>
<text x="78.6" y="100">RXCLK/PHYAD1</text>
<text x="248.6" y="96.4">GRNC</text>
<text x="257.2" y="99.7" transform="rotate(-90 257.2 99.7)">S1</text>
<text x="258" y="96.1" transform="rotate(-90 258 96.1)">SHD1</text>
<text x="259" y="99.7" transform="rotate(-90 259 99.7)">S2</text>
<text x="259.8" y="96.1" transform="rotate(-90 259.8 96.1)">SHD2</text>
<text x="73.8" y="102.7">13</text>
<text x="78.6" y="103.5">RXER/RXD4/PHYAD0</text>
<text x="73.8" y="111.4">20</text>
<text x="78.6" y="112.2">TXCLK</text>
<text x="73.8" y="115">21</text>
<text x="73.8" y="118.4">22</text>
<text x="78.6" y="115.7">TXEN</text>
<text x="78.6" y="119.2">TXD0</text>
<text x="73.8" y="121.9">23</text>
<text x="73.8" y="125.5">24</text>
<text x="78.6" y="122.8">TXD1</text>
<text x="73.8" y="128.9">25</text>
<text x="78.6" y="126.2">TXD2</text>
<text x="78.6" y="129.7">TXD3</text>
<text x="73.8" y="132.5">15</text>
<text x="73.8" y="136">14</text>
<text x="78.6" y="133.3">COL/CRS_DV/MODE2</text>
<text x="78.6" y="136.7">CRS</text>
<text x="120.2" y="135">LED1/REGOFF</text>
<text x="132.9" y="134.2">3</text>
<text x="132.9" y="137.8">2</text>
<text x="121.1" y="138.4">LED2/INTSEL</text>
<text x="73.8" y="144.8">19</text>
<text x="78.6" y="145.5">RST</text>
<text x="118.8" y="147.2">NINT/TXER/TXD4</text>
<text x="132.9" y="146.5">18</text>
<text x="74.6" y="151.7">5</text>
<text x="78.6" y="152.5">XTAL1/CLKIN</text>
<text x="125.6" y="156">RBIAS</text>
<text x="132.9" y="155.3">32</text>
<text x="74.6" y="158.8">4</text>
<text x="78.6" y="159.5">XTAL2</text>
<text x="104.7" y="167.4" transform="rotate(-90 104.7 167.4)">33</text>
<text x="105.5" y="162.6" transform="rotate(-90 105.5 162.6)">GND_EP</text>
</g>
</svg>
